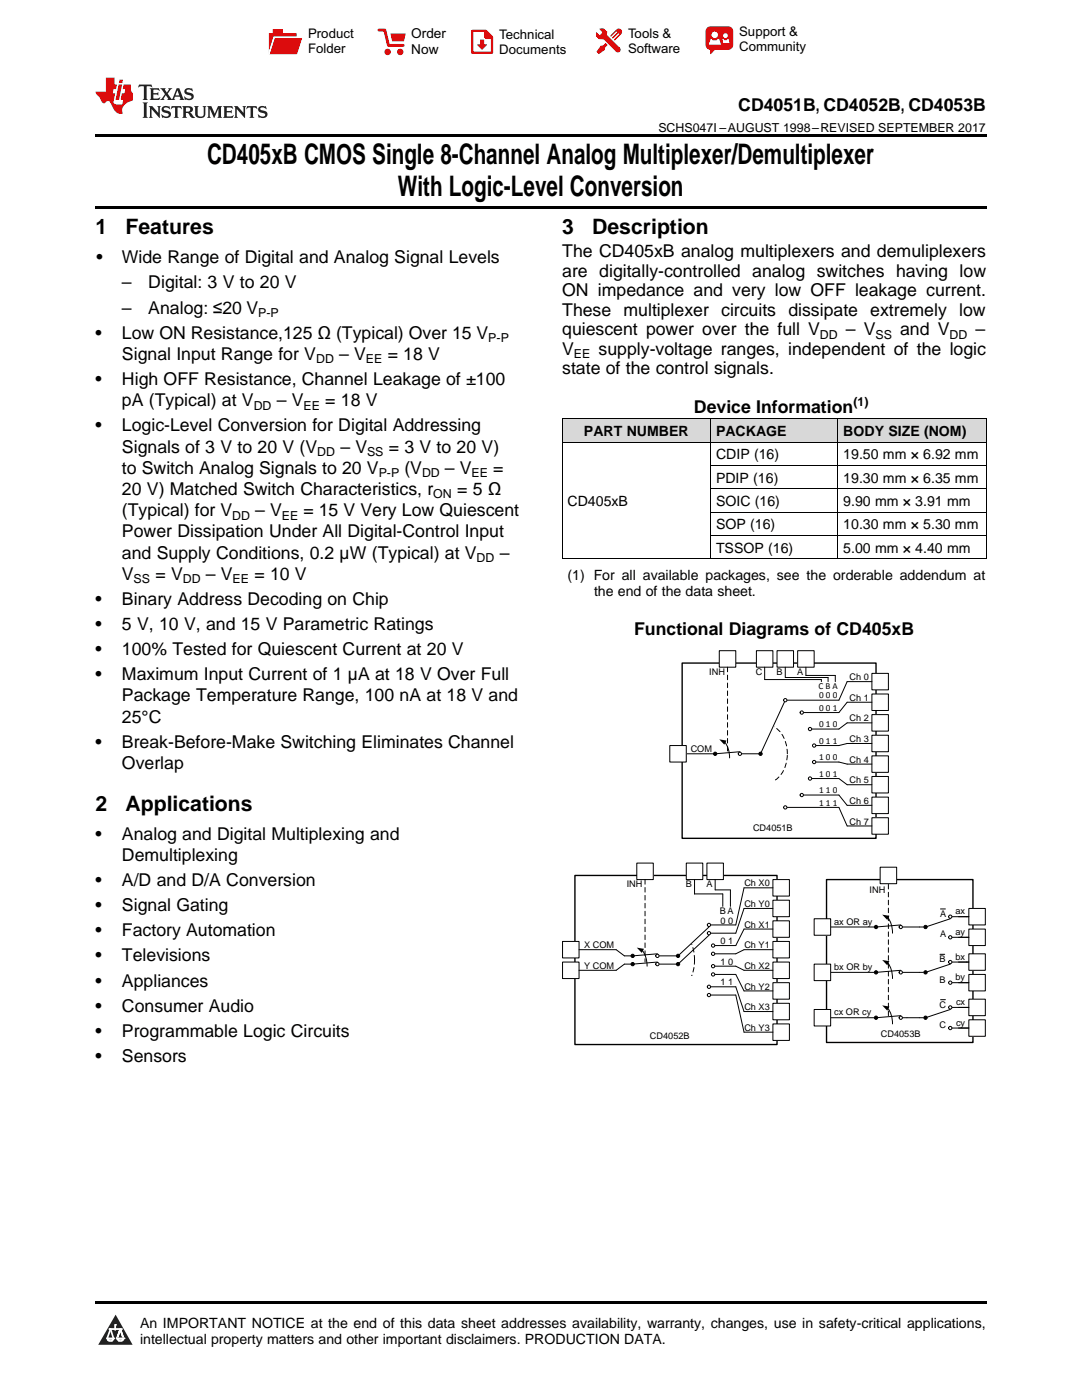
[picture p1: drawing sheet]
<svg xmlns="http://www.w3.org/2000/svg" width="216mm" height="279mm" viewBox="0 0 216 279" stroke-linecap="round" stroke-linejoin="round" font-family="sans-serif">
<g fill="#d8d8d8">
<path d="M112.2 83.6h29.6v4.7h-29.6z"/>
<path d="M141.8 83.6h25.4v4.7h-25.4z"/>
<path d="M167.2 83.6h29.6v4.7h-29.6z"/>
</g>
<path d="M23.1 262.4l3.4 6h-6.9z" fill="#231f20"/>
<path d="M21.4 267.1h1.2l-.3 .5h-.3a.55 .55 0 0 1-.6-.5z" fill-rule="evenodd" fill="#fff"/>
<path d="M21.4 267.1h1.2l-.3 .5h-.3a.55 .55 0 0 1-.6-.5z" fill="none" stroke="#231f20" stroke-width=".34"/>
<path d="M21.4 267.1l1.2 .1-.3 .4h-.5z" fill="none" stroke="#fff" stroke-width=".34"/>
<path d="M23 265.3h.1" fill="none" stroke="#fff" stroke-width=".34"/>
<path d="M23 264.4v.9z" fill="#fff"/>
<path d="M23 264.4v.9z" fill="none" stroke="#fff" stroke-width=".34"/>
<circle cx="23" cy="264.4" r=".17" fill="#fff"/>
<path d="M21.9 265.2h.1" fill="none" stroke="#fff" stroke-width=".34"/>
<path d="M21.9 265.2h2.3z" fill="#fff"/>
<path d="M21.9 265.2h2.3z" fill="none" stroke="#fff" stroke-width=".34"/>
<circle cx="24.2" cy="265.2" r=".17" fill="#fff"/>
<path d="M23.3 267.1h.1" fill="none" stroke="#fff" stroke-width=".34"/>
<path d="M24 265.2l-.7 1.9z" fill="#fff"/>
<path d="M24 265.2l-.7 1.9z" fill="none" stroke="#fff" stroke-width=".34"/>
<path d="M24 265.2l.7 1.9z" fill="#fff"/>
<path d="M24 265.2l.7 1.9z" fill="none" stroke="#fff" stroke-width=".34"/>
<path d="M24.6 267.1h.1" fill="none" stroke="#fff" stroke-width=".34"/>
<circle cx="21.4" cy="267.1" r=".17" fill="#fff"/>
<path d="M22.1 265.2l-.7 1.9z" fill="#fff"/>
<path d="M22.1 265.2l-.7 1.9z" fill="none" stroke="#fff" stroke-width=".34"/>
<path d="M22.1 265.2l.5 1.9z" fill="#fff"/>
<path d="M22.1 265.2l.5 1.9z" fill="none" stroke="#fff" stroke-width=".34"/>
<circle cx="22.6" cy="267.1" r=".17" fill="#fff"/>
<path d="M23.4 267.1h1.3a.65 .65 0 0 1-.7 .5 .65 .65 0 0 1-.6-.5z" fill-rule="evenodd" fill="#fff"/>
<path d="M23.4 267.1h1.3a.65 .65 0 0 1-.7 .5 .65 .65 0 0 1-.6-.5z" fill="none" stroke="#231f20" stroke-width=".34"/>
<path d="M23.4 267.1h1.3l-.4 .5h-.6z" fill="none" stroke="#fff" stroke-width=".34"/>
<path d="M23.3 267.1h.1" fill="none" stroke="#fff" stroke-width=".34"/>
<circle cx="24.7" cy="267.1" r=".17" fill="#fff"/>
<path d="M19 259.7h177.8v.5h-177.8z" fill="#000"/>
<path d="M150.3 146a3.4 3.4 0 0 1 5.8 .7 7.2 7.2 0 0 1-1 8.7 3.4 3.4 0 0 1-5.3-1.3 7.5 7.5 0 0 1 .5-8.1z" fill="none" stroke="#000" stroke-width=".2" stroke-dasharray=".9 .7"/>
<path d="M148.5 141h5.9v18.5h-5.9z" fill-rule="evenodd" fill="#fff"/>
<path d="M136.1 132.3h38.7v35h-38.7z" fill="none" stroke="#000" stroke-width=".27"/>
<path d="M143.5 129.9h3.3v3.3h-3.3z" fill-rule="evenodd" fill="#fff"/>
<g fill="none" stroke="#000" stroke-width=".2">
<path d="M143.5 129.9h3.3v3.3h-3.3zM157.1 139.7h10.3M144.6 148.2l.7 1.3 .3 1.8M147.6 150l-4.9 .4h-5.8M156.5 140.1l-4.7 10.3h-3.7M160.4 142.2h7M160.4 158.7h7M162 145.5h5.4M162 155.4h5.4M162.9 148.8h4.5M162.9 152.1h4.5M157.1 161.1h10.3"/>
<circle cx="142.7" cy="150.4" r=".33"/>
<circle cx="147.6" cy="150.4" r=".33"/>
<circle cx="151.8" cy="150.4" r=".33"/>
<circle cx="160" cy="158.7" r=".33"/>
<circle cx="160" cy="142.2" r=".33"/>
<circle cx="161.6" cy="155.4" r=".33"/>
<circle cx="161.6" cy="145.5" r=".33"/>
<circle cx="162.5" cy="148.8" r=".33"/>
<circle cx="162.5" cy="152.1" r=".33"/>
<circle cx="156.7" cy="161.1" r=".33"/>
</g>
<g fill="#000">
<path d="M143.5 147.6l1.5 .2-.5 .8z"/>
<circle cx="142.7" cy="150.4" r=".33"/>
<circle cx="151.8" cy="150.4" r=".33"/>
</g>
<path d="M174 134.4h3.3v3.3h-3.3z" fill-rule="evenodd" fill="#fff"/>
<path d="M174 134.4h3.3v3.3h-3.3z" fill="none" stroke="#000" stroke-width=".2"/>
<path d="M174 138.5h3.3v3.3h-3.3z" fill-rule="evenodd" fill="#fff"/>
<path d="M174 138.5h3.3v3.3h-3.3z" fill="none" stroke="#000" stroke-width=".2"/>
<path d="M174 142.6h3.3v3.3h-3.3z" fill-rule="evenodd" fill="#fff"/>
<path d="M174 142.6h3.3v3.3h-3.3z" fill="none" stroke="#000" stroke-width=".2"/>
<path d="M174 146.7h3.3v3.3h-3.3z" fill-rule="evenodd" fill="#fff"/>
<path d="M174 146.7h3.3v3.3h-3.3z" fill="none" stroke="#000" stroke-width=".2"/>
<path d="M174 150.8h3.3v3.3h-3.3z" fill-rule="evenodd" fill="#fff"/>
<path d="M174 150.8h3.3v3.3h-3.3z" fill="none" stroke="#000" stroke-width=".2"/>
<path d="M174 155h3.3v3.3h-3.3z" fill-rule="evenodd" fill="#fff"/>
<path d="M174 155h3.3v3.3h-3.3z" fill="none" stroke="#000" stroke-width=".2"/>
<path d="M174 159.1h3.3v3.3h-3.3z" fill-rule="evenodd" fill="#fff"/>
<path d="M174 159.1h3.3v3.3h-3.3z" fill="none" stroke="#000" stroke-width=".2"/>
<path d="M174 163.2h3.3v3.3h-3.3z" fill-rule="evenodd" fill="#fff"/>
<path d="M174 136h-5l-1.6 3.7M167.4 152.1l1.6 .4h5M167.4 155.4l1.6 1.2h5M167.4 158.7l1.6 2h5M174 140.1h-5l-1.6 2.1M174 144.3h-5l-1.6 1.2M174 148.4h-5l-1.6 .4M167.4 161.1l1.6 3.7h5M174 163.2h3.3v3.3h-3.3z" fill="none" stroke="#000" stroke-width=".2"/>
<path d="M145.2 133.2v16.8" fill="none" stroke="#000" stroke-width=".2" stroke-dasharray=".9 .7"/>
<path d="M150.9 129.9h3.3v3.3h-3.3z" fill-rule="evenodd" fill="#fff"/>
<path d="M150.9 129.9h3.3v3.3h-3.3z" fill="none" stroke="#000" stroke-width=".2"/>
<path d="M155 129.9h3.3v3.3h-3.3z" fill-rule="evenodd" fill="#fff"/>
<path d="M155 129.9h3.3v3.3h-3.3z" fill="none" stroke="#000" stroke-width=".2"/>
<path d="M159.2 129.9h3.3v3.3h-3.3z" fill-rule="evenodd" fill="#fff"/>
<path d="M152.6 133.2v2.4h11.3v.4M156.7 133.2v2h8.5v.8M159.2 129.9h3.3v3.3h-3.3zM160.8 133.2v1.6h5.9v1.2" fill="none" stroke="#000" stroke-width=".2"/>
<path d="M133.6 148.8h3.3v3.3h-3.3z" fill-rule="evenodd" fill="#fff"/>
<g fill="none" stroke="#000" stroke-width=".2">
<path d="M133.6 148.8h3.3v3.3h-3.3zM165.7 185h8.7M189.6 183.4l-4.9 1.6"/>
<circle cx="156.7" cy="139.7" r=".33"/>
<circle cx="184.7" cy="185" r=".33"/>
<circle cx="189.6" cy="182.9" r=".33"/>
</g>
<path d="M164.9 175.5h29.2v32.5h-29.2z" fill="none" stroke="#000" stroke-width=".27"/>
<circle cx="184.7" cy="185" r=".33" fill="#000"/>
<path d="M193.3 181.3h3.3v3.3h-3.3z" fill-rule="evenodd" fill="#fff"/>
<path d="M193.3 181.3h3.3v3.3h-3.3z" fill="none" stroke="#000" stroke-width=".2"/>
<path d="M193.3 185.4h3.3v3.3h-3.3z" fill-rule="evenodd" fill="#fff"/>
<path d="M193.3 185.4h3.3v3.3h-3.3z" fill="none" stroke="#000" stroke-width=".2"/>
<path d="M193.3 190.4h3.3v3.2h-3.3z" fill-rule="evenodd" fill="#fff"/>
<path d="M193.3 190.4h3.3v3.2h-3.3z" fill="none" stroke="#000" stroke-width=".2"/>
<path d="M193.3 194.5h3.3v3.3h-3.3z" fill-rule="evenodd" fill="#fff"/>
<path d="M193.3 194.5h3.3v3.3h-3.3z" fill="none" stroke="#000" stroke-width=".2"/>
<path d="M193.3 199.4h3.3v3.3h-3.3z" fill-rule="evenodd" fill="#fff"/>
<path d="M193.3 199.4h3.3v3.3h-3.3z" fill="none" stroke="#000" stroke-width=".2"/>
<path d="M193.3 203.5h3.3v3.3h-3.3z" fill-rule="evenodd" fill="#fff"/>
<path d="M192.9 182.9h.4M192.9 187.1h.4M192.9 192h.4M192.9 196.1h.4M191.3 205.2h2M192.9 201.1h.4M193.3 203.5h3.3v3.3h-3.3z" fill="none" stroke="#000" stroke-width=".2"/>
<path d="M162.5 183.4h3.2v3.2h-3.2z" fill-rule="evenodd" fill="#fff"/>
<g fill="none" stroke="#000" stroke-width=".2">
<path d="M162.5 183.4h3.2v3.2h-3.2zM165.7 194.1h8.7M189.6 192.4l-4.9 1.7M190 182.9h3.3M190 187.1h3.3"/>
<circle cx="184.7" cy="194.1" r=".33"/>
<circle cx="189.6" cy="192" r=".33"/>
<circle cx="189.6" cy="187.1" r=".33"/>
</g>
<circle cx="184.7" cy="194.1" r=".33" fill="#000"/>
<path d="M162.5 192.4h3.2v3.3h-3.2z" fill-rule="evenodd" fill="#fff"/>
<g fill="none" stroke="#000" stroke-width=".2">
<path d="M162.5 192.4h3.2v3.3h-3.2zM190 192h3.3M190 196.1h3.3M165.7 203.1h8.7M189.6 201.5l-4.9 1.6"/>
<circle cx="189.6" cy="196.1" r=".33"/>
<circle cx="184.7" cy="203.1" r=".33"/>
<circle cx="189.6" cy="201.1" r=".33"/>
</g>
<circle cx="184.7" cy="203.1" r=".33" fill="#000"/>
<path d="M162.5 201.5h3.2v3.3h-3.2z" fill-rule="evenodd" fill="#fff"/>
<g fill="none" stroke="#000" stroke-width=".2">
<path d="M177.2 183.1l.6 1.4 .3 1.7M177.2 192.2l.6 1.3 .3 1.8M179.7 193.6l-4.9 .5M179.7 184.6l-4.9 .4M180.1 194.1h3.3M187.6 190.5h.9M187.7 181.4h.9M187.7 199.5h.9M191.3 182.9h1.6M191.3 187.1h1.6M191.3 192h1.6M191.3 196.1h1.6"/>
<path d="M162.5 201.5h3.2v3.3h-3.2zM177.2 201.2l.6 1.4 .3 1.7M179.7 202.7l-4.9 .4M180.1 203.1h.9M190 201.1h3.3M190 205.2h3.3"/>
<circle cx="174.8" cy="194.1" r=".33"/>
<circle cx="174.8" cy="185" r=".33"/>
<circle cx="179.7" cy="194.1" r=".33"/>
<circle cx="179.7" cy="185" r=".33"/>
<circle cx="174.8" cy="203.1" r=".33"/>
<circle cx="179.7" cy="203.1" r=".33"/>
<circle cx="189.6" cy="205.2" r=".33"/>
</g>
<g fill="#000">
<path d="M176 182.5l1.5 .3-.5 .8zM176 191.6l1.5 .2-.5 .8zM176 200.6l1.5 .3-.5 .8z"/>
<circle cx="174.8" cy="194.1" r=".33"/>
<circle cx="174.8" cy="185" r=".33"/>
<circle cx="174.8" cy="203.1" r=".33"/>
</g>
<path d="M175.6 173.1h3.3v3.3h-3.3z" fill-rule="evenodd" fill="#fff"/>
<path d="M175.6 173.1h3.3v3.3h-3.3zM180.1 185h4.2M183.4 194.1h.9M181 203.1h3.3" fill="none" stroke="#000" stroke-width=".2"/>
<path d="M133.9 186.8a2.09 2.09 0 0 1 3.6 .5 8.5 8.5 0 0 1-.4 9.1 2.09 2.09 0 0 1-3.6-.6 8.5 8.5 0 0 1 .4-9zM177.3 202.7v-26.3" fill="none" stroke="#000" stroke-width=".2" stroke-dasharray=".9 .7"/>
<g fill="#fff">
<path d="M134.9 184.6h4.1v3.7h-4.1z" fill-rule="evenodd"/>
<path d="M132 181.3h4.1v18.5h-4.1z" fill-rule="evenodd"/>
</g>
<path d="M114.7 174.7h40.3v33.8h-40.3z" fill="none" stroke="#000" stroke-width=".27"/>
<path d="M127.1 172.2h3.3v3.3h-3.3z" fill-rule="evenodd" fill="#fff"/>
<g fill="none" stroke="#000" stroke-width=".2">
<path d="M127.1 172.2h3.3v3.3h-3.3zM128.2 189.7l.7 1.4 .2 1.7M131.2 190.4l-5 .4h-1.6M141.5 185l-6.2 5.8h-3.7"/>
<circle cx="126.2" cy="190.8" r=".33"/>
<circle cx="131.2" cy="190.8" r=".33"/>
<circle cx="135.3" cy="190.8" r=".33"/>
<circle cx="141.5" cy="198.6" r=".33"/>
<circle cx="141.5" cy="196.9" r=".33"/>
<circle cx="141.5" cy="186.2" r=".33"/>
<circle cx="141.5" cy="184.6" r=".33"/>
<circle cx="142.3" cy="190.4" r=".33"/>
<circle cx="142.3" cy="188.7" r=".33"/>
</g>
<g fill="#000">
<path d="M127.1 189.1l1.4 .3-.4 .8z"/>
<circle cx="126.2" cy="190.8" r=".33"/>
<circle cx="135.3" cy="190.8" r=".33"/>
</g>
<path d="M128.7 175.5v16.5" fill="none" stroke="#000" stroke-width=".2" stroke-dasharray=".9 .7"/>
<path d="M112.2 187.9h3.3v3.3h-3.3z" fill-rule="evenodd" fill="#fff"/>
<g fill="none" stroke="#000" stroke-width=".2">
<path d="M112.2 187.9h3.3v3.3h-3.3zM115.5 189.5h7.4M131.2 192l-5 .4h-1.6M141.5 186.6l-6.2 5.8h-3.7"/>
<circle cx="126.2" cy="192.4" r=".33"/>
<circle cx="131.2" cy="192.4" r=".33"/>
<circle cx="135.3" cy="192.4" r=".33"/>
</g>
<g fill="#000">
<circle cx="126.2" cy="192.4" r=".33"/>
<circle cx="135.3" cy="192.4" r=".33"/>
</g>
<path d="M112.2 192h3.3v3.3h-3.3z" fill-rule="evenodd" fill="#fff"/>
<path d="M112.2 192h3.3v3.3h-3.3zM122.9 189.5l1.7 1.3M124.6 192.4l-1.7 1.2h-7.4M141.9 184.6h4.9M141.9 186.2h4.9M141.9 196.9h4.9M141.9 198.6h4.9M142.7 188.7h4.1M142.7 190.4h4.1" fill="none" stroke="#000" stroke-width=".2"/>
<path d="M134.1 194.9h4.1v3.7h-4.1z" fill-rule="evenodd" fill="#fff"/>
<g fill="none" stroke="#000" stroke-width=".2">
<path d="M142.7 192.8h4.1M142.7 194.5h4.1"/>
<circle cx="142.3" cy="194.5" r=".33"/>
<circle cx="142.3" cy="192.8" r=".33"/>
</g>
<path d="M154.2 175.5h3.3v3.3h-3.3z" fill-rule="evenodd" fill="#fff"/>
<path d="M154.2 175.5h3.3v3.3h-3.3z" fill="none" stroke="#000" stroke-width=".2"/>
<path d="M154.2 179.7h3.3v3.2h-3.3z" fill-rule="evenodd" fill="#fff"/>
<path d="M154.2 179.7h3.3v3.2h-3.3z" fill="none" stroke="#000" stroke-width=".2"/>
<path d="M154.2 183.8h3.3v3.3h-3.3z" fill-rule="evenodd" fill="#fff"/>
<path d="M154.2 183.8h3.3v3.3h-3.3z" fill="none" stroke="#000" stroke-width=".2"/>
<path d="M154.2 187.9h3.3v3.3h-3.3z" fill-rule="evenodd" fill="#fff"/>
<path d="M154.2 187.9h3.3v3.3h-3.3z" fill="none" stroke="#000" stroke-width=".2"/>
<path d="M154.2 192h3.3v3.3h-3.3z" fill-rule="evenodd" fill="#fff"/>
<path d="M154.2 192h3.3v3.3h-3.3z" fill="none" stroke="#000" stroke-width=".2"/>
<path d="M154.2 196.1h3.3v3.3h-3.3z" fill-rule="evenodd" fill="#fff"/>
<path d="M154.2 196.1h3.3v3.3h-3.3z" fill="none" stroke="#000" stroke-width=".2"/>
<path d="M154.2 200.2h3.3v3.3h-3.3z" fill-rule="evenodd" fill="#fff"/>
<path d="M154.2 200.2h3.3v3.3h-3.3z" fill="none" stroke="#000" stroke-width=".2"/>
<path d="M154.2 204.3h3.3v3.3h-3.3z" fill-rule="evenodd" fill="#fff"/>
<path d="M148.5 177.2h5.7M148.5 181.3h5.7M148.5 185.4h5.7M148.5 189.5h5.7M148.5 193.6h5.7M148.5 197.8h5.7M148.5 201.9h5.7M148.5 206h5.7M154.2 204.3h3.3v3.3h-3.3z" fill="none" stroke="#000" stroke-width=".2"/>
<path d="M141.1 172.2h3.2v3.3h-3.2z" fill-rule="evenodd" fill="#fff"/>
<path d="M141.1 172.2h3.2v3.3h-3.2zM142.7 175.5v2.1" fill="none" stroke="#000" stroke-width=".2"/>
<path d="M136.9 172.2h3.3v3.3h-3.3z" fill-rule="evenodd" fill="#fff"/>
<g fill="none" stroke="#000" stroke-width=".2">
<path d="M112.2 88.2h84.6M112.2 83.6h84.6M112.2 83.6v28M141.8 83.6v28M141.8 97.6h55M141.8 92.9h55M167.2 83.6v28M196.8 83.6v28M112.2 111.5h84.6M141.8 106.9h55M141.8 102.2h55M136.9 172.2h3.3v3.3h-3.3z"/>
<path d="M138.6 178.4h5.6M138.6 175.5v2.9M142.7 177.6h3M144.2 178.4v2.5M145.7 177.6v3.3M148.5 177.2l-1.7 7.4M146.8 192.8l1.7 .8M146.8 194.5l1.7 3.3M146.8 196.9l1.7 5M146.8 198.6l1.7 7.4M148.5 185.4l-1.7 3.3M148.5 181.3l-1.7 4.9"/>
<path d="M148.5 189.5l-1.7 .9"/>
</g>
<path d="M19 26.8h177.8v.6h-177.8zM19 41.2h177.8v.5h-177.8z" fill="#000"/>
<path d="M27.7 16.9l-.1 .6 .6-.3h.5v.2v2.2l-.2 .4h1l-.2-.4v-2.2v-.2h.5l.6 .3-.2-.6zM29.9 17.6l.2 .4v1.6l-.2 .4h1.9l.1-.6a1.09 1.09 0 0 1-1.3 .1v-.6h.6l.4 .2v-.7l-.2 .2h-.8v-.6l.2-.1a1.01 1.01 0 0 1 1 .3l-.1-.6zM32 17.6l.9 1.2-1 1.2h.9l-.2-.3 .5-.7 .5 .7-.3 .3h1.7l-.2-.3 .1-.4h1l.1 .4-.2 .3h1l-.3-.4-.7-2h-.5l-1 2.2-.8-1.1 .9-1.1h-.9l.2 .2-.4 .7-.4-.7 .2-.2zM35.4 18l.4 1h-.8zM37 17.7a.66 .66 0 0 0-.2 .8 .66 .66 0 0 0 .6 .4l.7 .2 .1 .2a.8 .8 0 0 1-.7 .4 .8 .8 0 0 1-.7-.5l.1 .8 .2-.2a.94 .94 0 0 0 1.1 .1 .94 .94 0 0 0 .4-.9 1.48 1.48 0 0 0-1.3-.6v-.4a1.1 1.1 0 0 1 1.2 .2l-.2-.6-.2 .1-.5-.1zM28.5 20.4l.2 .4v2.3l-.2 .4h1l-.2-.4v-2.3l.2-.4zM29.7 21.2l.2 .4v1.5l-.2 .4h.8l-.3-.4 .1-1.3 1.6 1.8v-2l.2-.4h-.7l.2 .2v1.1l-1.2-1.3zM32.5 21.3a.66 .66 0 0 0-.2 .8 .66 .66 0 0 0 .6 .4l.6 .2 .2 .2a.8 .8 0 0 1-.8 .4 .8 .8 0 0 1-.7-.5l.2 .7 .2-.1a.94 .94 0 0 0 1 .1 .94 .94 0 0 0 .5-1 1.47 1.47 0 0 0-1.3-.6l-.1-.3a1.1 1.1 0 0 1 1.3 .2l-.2-.6-.2 .1-.5-.2zM34.3 21.2l-.2 .6a.64 .64 0 0 1 .8-.3v1.6l-.2 .4h1l-.3-.4 .1-1.6a.66 .66 0 0 1 .8 .3l-.2-.6zM36.3 21.2l.3 .4v1.5l-.3 .4h1l-.2-.2v-.7h.5l.1 .1a.8 .8 0 0 0 1.2 .7l-1-1a.62 .62 0 0 0 .6-.5 .62 .62 0 0 0-.6-.7zM37.1 21.5h.1a.48 .48 0 0 1 .6 0 .48 .48 0 0 1 .1 .6l-.2 .1-.6 .1zM38.7 21.2l.2 .2a2.29 2.29 0 0 0 .4 2 1.05 1.05 0 0 0 1.7-.7v-1.3l.2-.2h-.8l.2 .4v1.1a.61 .61 0 0 1-.6 .6 .61 .61 0 0 1-.6-.6v-1.1l.3-.4zM41.3 21.2l.3 .4v1.5l-.3 .4h.8l-.2-.4v-1.4l.8 1.9 .9-1.9v1.4l-.2 .4h.9l-.2-.4v-1.5l.2-.4h-.8l-.7 1.5-.6-1.5zM44.5 21.2l.2 .4v1.5l-.2 .4h1.9l.2-.6a1.1 1.1 0 0 1-1.4 .2v-.7h.6l.4 .2v-.6l-.2 .1-.8 .1v-.6l.2-.1a1.02 1.02 0 0 1 1.1 .2l-.2-.5zM46.7 21.2l.2 .4v1.5l-.2 .4h.8l-.3-.4 .1-1.3 1.6 1.8v-2l.2-.4h-.7l.2 .2v1.1l-1.2-1.3zM49.3 21.2l-.1 .6a.64 .64 0 0 1 .8-.3v1.6l-.3 .4h1l-.2-.4v-1.6a.66 .66 0 0 1 .8 .3l-.1-.6zM51.7 21.3a.66 .66 0 0 0-.2 .7 .66 .66 0 0 0 .7 .5l.6 .2 .1 .2a.8 .8 0 0 1-.7 .4 .8 .8 0 0 1-.7-.5l.1 .7 .2-.1a.94 .94 0 0 0 1.1 .1 .94 .94 0 0 0 .4-1 1.48 1.48 0 0 0-1.2-.6l-.1-.3a1.1 1.1 0 0 1 1.2 .2l-.2-.6-.1 .1-.6-.2z" fill="#231f20"/>
<path d="M21.1 15.5v2.8h-2v.4l.9 .9a.96 .96 0 0 0 1 1 .59 .59 0 0 1 .5-.4 .59 .59 0 0 1 .5 .3l.4 .8a1.61 1.61 0 0 0 2.1 1.3 1.63 1.63 0 0 1 1.1-2.2l.9-.3v-1.5a1.6 1.6 0 0 1-.4-1.7h-1.4l-.2 .9h.5l-.2 .8h-.5l-.2 1v.3h.5l-.2 .9h-.7a.74 .74 0 0 1-1-.6l.3-1.6h-.5l.2-.8h.5l.1-.9h-.4v-1.4zM23.7 16.9l-.7 3h.8l.6-3zM23.8 15.9l-.1 .7h.7l.2-.7z" fill="#ee1d23"/>
<g fill="#d60000">
<path d="M54.4 5.8h2v.8h2.8v4.2h-5.5v-4.2h.7z" fill-rule="evenodd"/>
<path d="M54.7 7.5h5.6l-1 3.3h-5.6z" fill-rule="evenodd"/>
</g>
<path d="M54.6 7.4h5.8l-.1 .1h-5.5l-1.1 3.3z" fill-rule="evenodd" fill="#fff"/>
<path d="M54.6 7.4h5.8l-.1 .1h-5.5l-1.1 3.3z" fill="none" stroke="#fff" stroke-width=".2"/>
<path d="M75.6 6h1.2l.7 3.1h3" fill="none" stroke="#d60000" stroke-width=".56"/>
<g fill="#d60000">
<path d="M77.9 6.7h3.1l-.4 1.5h-2.3z" fill-rule="evenodd"/>
<circle cx="77.3" cy="10.4" r=".64"/>
<circle cx="79.9" cy="10.4" r=".64"/>
</g>
<path d="M94.2 6.2h2.7l1.3 1.2v3.1h-4z" fill="none" stroke="#d60000" stroke-width=".44"/>
<g fill="#d60000">
<path d="M95.8 7.9h.8v1h.6l-1 1.1-1-1v-.1h.6z" fill-rule="evenodd"/>
<path d="M96.6 6.2h.3l1.3 1.2v.4h-1.3l-.3-.4z" fill-rule="evenodd"/>
<path d="M119.6 5.7h.9l.6 .6 .1 .7 2.5 2.5-.8 .8-2.3-2.3-1.1-.2-.6-.6v-.8l.7 .6 .5-.4v-.2l-.4-.5z" fill-rule="evenodd"/>
<path d="M119.9 9.1h.4l.5-.5 .4 .4-.5 .5v.4l-1.2 .9-.5-.5z" fill-rule="evenodd"/>
<path d="M123 5.9a.67 .67 0 0 1 .9 0 .67 .67 0 0 1 0 .9z" fill-rule="evenodd"/>
<path d="M123 5.9l.9 .9-1.2 1.2h-.2l.1-.2 .9-.9 .1-.2h-.3l-.9 1h-.2v-.2l.9-1 .1-.2h-.3l-.9 1h-.2v-.2z" fill-rule="evenodd"/>
<circle cx="123.3" cy="9.9" r=".54"/>
</g>
<path d="M121.1 6.3l-.1 .7" fill="none" stroke="#d60000" stroke-width=".2"/>
<g fill="#d60000">
<path d="M141.1 5.5l.6-.2h3.6a.95 .95 0 0 1 1 .9v2.8a.95 .95 0 0 1-1 .9h-3.6a.95 .95 0 0 1-.9-.9v-2.8z" fill-rule="evenodd"/>
<path d="M141.7 9.9h.9l-.7 .9h-.2z" fill-rule="evenodd"/>
</g>
<g fill="#fff">
<path d="M144.3 8.6h1.3z"/>
<path d="M141.8 7.8h.3l.1 .2h.8l.2-.2h.3l.4 1.1h-2.5z" fill-rule="evenodd"/>
<path d="M144.2 7.8h.2l.2 .2h.4l.2-.2h.2l.2 .8h-1.3z" fill-rule="evenodd"/>
<circle cx="142.6" cy="6.9" r=".65"/>
<circle cx="144.8" cy="7.1" r=".48"/>
</g>
<g font-size="5.6">
<text x="41.3" y="32.8">CD405xB CMOS Single 8-Channel Analog Multiplexer/Demultiplexer</text>
<text x="79.4" y="39.2">With Logic-Level Conversion</text>
</g>
<g font-size="4.2">
<text x="19" y="46.7">1</text>
<text x="25" y="46.7">Features</text>
<text x="112.2" y="46.7">3</text>
<text x="118.2" y="46.7">Description</text>
<text x="19" y="161.9">2</text>
<text x="25" y="161.9">Applications</text>
</g>
<g font-size="3.5">
<text x="147.3" y="22.2">CD4051B, CD4052B, CD4053B</text>
<text x="19.2" y="52.4">•</text>
<text x="24.3" y="52.4">Wide Range of Digital and Analog Signal Levels</text>
<text x="112.2" y="51.4">The CD405xB analog multiplexers and demuliplexers</text>
<text x="24.3" y="57.5">–</text>
<text x="29.6" y="57.5">Digital: 3 V to 20 V</text>
<text x="112.2" y="55.2">are digitally-controlled analog switches having low</text>
<text x="112.2" y="59.1">ON impedance and very low OFF leakage current.</text>
<text x="24.3" y="62.6">–</text>
<text x="29.6" y="62.6">Analog: ≤20 V</text>
<text x="112.2" y="63">These multiplexer circuits dissipate extremely low</text>
<text x="19" y="67.6">•</text>
<text x="24.3" y="67.6">Low ON Resistance,125 Ω (Typical) Over 15 V</text>
<text x="24.3" y="71.8">Signal Input Range for V</text>
<text x="67.7" y="71.8">– V</text>
<text x="77.4" y="71.8">= 18 V</text>
<text x="112.2" y="66.9">quiescent power over the full V</text>
<text x="112.2" y="70.8">V</text>
<text x="119.5" y="70.8">supply-voltage ranges, independent of the logic</text>
<text x="168.8" y="66.9">– V</text>
<text x="179.6" y="66.9">and V</text>
<text x="194.6" y="66.9">–</text>
<text x="19" y="76.8">•</text>
<text x="24.3" y="76.8">High OFF Resistance, Channel Leakage of ±100</text>
<text x="112.2" y="74.6">state of the control signals.</text>
<text x="24.3" y="81.1">pA (Typical) at V</text>
<text x="55.2" y="81.1">– V</text>
<text x="64.9" y="81.1">= 18 V</text>
<text x="138.5" y="82.4">Device Information</text>
<text x="19" y="86.1">•</text>
<text x="24.3" y="86.1">Logic-Level Conversion for Digital Addressing</text>
<text x="24.3" y="90.3">Signals of 3 V to 20 V (V</text>
<text x="24.3" y="94.5">to Switch Analog Signals to 20 V</text>
<text x="67.9" y="90.3">– V</text>
<text x="77.6" y="90.3">= 3 V to 20 V)</text>
<text x="80.7" y="94.5">(V</text>
<text x="88.8" y="94.5">– V</text>
<text x="98.4" y="94.5">=</text>
<text x="24.3" y="98.8">20 V) Matched Switch Characteristics, r</text>
<text x="91.2" y="98.8">= 5 Ω</text>
<text x="24.3" y="103">(Typical) for V</text>
<text x="24.3" y="107.2">Power Dissipation Under All Digital-Control Input</text>
<text x="50.9" y="103">– V</text>
<text x="60.5" y="103">= 15 V Very Low Quiescent</text>
<text x="24.3" y="111.5">and Supply Conditions, 0.2 µW (Typical) at V</text>
<text x="99.7" y="111.5">–</text>
<text x="24.3" y="115.7">V</text>
<text x="31" y="115.7">= V</text>
<text x="41.1" y="115.7">– V</text>
<text x="50.8" y="115.7">= 10 V</text>
<text x="19" y="120.7">•</text>
<text x="19" y="125.7">•</text>
<text x="24.3" y="120.7">Binary Address Decoding on Chip</text>
<text x="24.3" y="125.7">5 V, 10 V, and 15 V Parametric Ratings</text>
<text x="19" y="130.7">•</text>
<text x="24.3" y="130.7">100% Tested for Quiescent Current at 20 V</text>
<text x="126.5" y="126.8">Functional Diagrams of CD405xB</text>
<text x="19" y="135.7">•</text>
<text x="24.3" y="135.7">Maximum Input Current of 1 µA at 18 V Over Full</text>
<text x="24.3" y="140">Package Temperature Range, 100 nA at 18 V and</text>
<text x="19" y="149.2">•</text>
<text x="24.3" y="144.2">25°C</text>
<text x="24.3" y="149.2">Break-Before-Make Switching Eliminates Channel</text>
<text x="24.3" y="153.5">Overlap</text>
<text x="19" y="167.6">•</text>
<text x="24.3" y="167.6">Analog and Digital Multiplexing and</text>
<text x="24.3" y="171.8">Demultiplexing</text>
<text x="19" y="176.8">•</text>
<text x="24.3" y="176.8">A/D and D/A Conversion</text>
<text x="19" y="181.9">•</text>
<text x="24.3" y="181.9">Signal Gating</text>
<text x="19" y="186.9">•</text>
<text x="19" y="191.9">•</text>
<text x="24.3" y="186.9">Factory Automation</text>
<text x="24.3" y="191.9">Televisions</text>
<text x="19" y="196.9">•</text>
<text x="24.3" y="196.9">Appliances</text>
<text x="19" y="201.9">•</text>
<text x="24.3" y="201.9">Consumer Audio</text>
<text x="19" y="206.9">•</text>
<text x="24.3" y="206.9">Programmable Logic Circuits</text>
<text x="19" y="211.9">•</text>
<text x="24.3" y="211.9">Sensors</text>
</g>
<g font-size="2.8">
<text x="116.5" y="87">PART NUMBER</text>
<text x="142.9" y="87">PACKAGE</text>
<text x="168.3" y="87">BODY SIZE (NOM)</text>
<text x="142.9" y="91.7">CDIP (16)</text>
<text x="168.3" y="91.7">19.50 mm × 6.92 mm</text>
<text x="113.2" y="101">CD405xB</text>
<text x="142.9" y="96.3">PDIP (16)</text>
<text x="142.9" y="101">SOIC (16)</text>
<text x="168.3" y="96.3">19.30 mm × 6.35 mm</text>
<text x="168.3" y="101">9.90 mm × 3.91 mm</text>
<text x="142.9" y="105.7">SOP (16)</text>
<text x="168.3" y="105.7">10.30 mm × 5.30 mm</text>
<text x="142.9" y="110.3">TSSOP (16)</text>
<text x="168.3" y="110.3">5.00 mm × 4.40 mm</text>
<text x="113.2" y="115.8">(1) For all available packages, see the orderable addendum at</text>
<text x="118.5" y="119">the end of the data sheet.</text>
<text x="27.9" y="265">An IMPORTANT NOTICE at the end of this data sheet addresses availability, warranty, changes, use in safety-critical applications,</text>
<text x="27.9" y="268.2">intellectual property matters and other important disclaimers. PRODUCTION DATA.</text>
</g>
<g font-size="2.7">
<text x="82.1" y="7.7">Order</text>
<text x="82.1" y="10.7">Now</text>
</g>
<g font-size="2.6">
<text x="61.5" y="7.6">Product</text>
<text x="61.5" y="10.6">Folder</text>
<text x="99.6" y="7.8">Technical</text>
<text x="99.6" y="10.8">Documents</text>
<text x="125.3" y="7.6">Tools &amp;</text>
<text x="125.3" y="10.6">Software</text>
<text x="147.5" y="7.2">Support &amp;</text>
<text x="147.5" y="10.2">Community</text>
</g>
<g font-size="2.5">
<text x="131.4" y="26.3">SCHS047I –AUGUST 1998–REVISED SEPTEMBER 2017</text>
<text x="51.5" y="63.3">P-P</text>
<text x="97.4" y="68.3">P-P</text>
<text x="114.5" y="71.5">EE</text>
<text x="163.6" y="67.6">DD</text>
<text x="174.7" y="67.6">SS</text>
<text x="189.4" y="67.6">DD</text>
<text x="63.1" y="72.5">DD</text>
<text x="73" y="72.5">EE</text>
<text x="50.6" y="81.8">DD</text>
<text x="60.6" y="81.8">EE</text>
<text x="170.3" y="81">(1)</text>
<text x="63.3" y="91">DD</text>
<text x="73.2" y="91">SS</text>
<text x="75.6" y="95.2">P-P</text>
<text x="84.2" y="95.2">DD</text>
<text x="94.1" y="95.2">EE</text>
<text x="86.5" y="99.5">ON</text>
<text x="46.4" y="103.7">DD</text>
<text x="56.2" y="103.7">EE</text>
<text x="95.1" y="112.2">DD</text>
<text x="26.7" y="116.4">SS</text>
<text x="36.5" y="116.4">DD</text>
<text x="46.4" y="116.4">EE</text>
</g>
<g font-size="1.8">
<text x="141.5" y="134.7">INH</text>
<text x="150.8" y="134.7">C</text>
<text x="155" y="134.7">B</text>
<text x="159.1" y="134.7">A</text>
<text x="163.3" y="137.5">C B A</text>
<text x="169.5" y="135.8">Ch 0</text>
<text x="163.5" y="139.4">0 0 0</text>
<text x="163.5" y="141.8">0 0 1</text>
<text x="169.5" y="139.9">Ch 1</text>
<text x="169.5" y="144">Ch 2</text>
<text x="163.5" y="145.1">0 1 0</text>
<text x="163.5" y="148.4">0 1 1</text>
<text x="169.5" y="148.1">Ch 3</text>
<text x="137.8" y="150.2">COM</text>
<text x="163.5" y="151.7">1 0 0</text>
<text x="163.5" y="155">1 0 1</text>
<text x="169.5" y="152.2">Ch 4</text>
<text x="163.5" y="158.3">1 1 0</text>
<text x="163.5" y="160.8">1 1 1</text>
<text x="169.5" y="156.3">Ch 5</text>
<text x="169.5" y="160.4">Ch 6</text>
<text x="150.3" y="165.8">CD4051B</text>
<text x="169.5" y="164.6">Ch 7</text>
<text x="125" y="177.1">INH</text>
<text x="136.9" y="177.1">B</text>
<text x="141" y="177.1">A</text>
<text x="148.5" y="176.9">Ch X0</text>
<text x="173.5" y="178.1">INH</text>
<text x="143.7" y="182.5">BA</text>
<text x="143.8" y="184.3">0 0</text>
<text x="148.5" y="181">Ch Y0</text>
<text x="148.5" y="185.1">Ch X1</text>
<text x="166.5" y="184.5">ax OR ay</text>
<text x="187.6" y="183">A</text>
<text x="190.7" y="182.5">ax</text>
<text x="116.5" y="189.3">X COM</text>
<text x="143.8" y="188.4">0 1</text>
<text x="148.5" y="189.3">Ch Y1</text>
<text x="187.6" y="187.1">A</text>
<text x="190.7" y="186.6">ay</text>
<text x="190.7" y="191.5">bx</text>
<text x="116.5" y="193.4">Y COM</text>
<text x="143.8" y="192.5">1 0</text>
<text x="143.8" y="196.7">1 1</text>
<text x="148.5" y="193.4">Ch X2</text>
<text x="148.5" y="197.5">Ch Y2</text>
<text x="166.5" y="193.6">bx OR by</text>
<text x="187.5" y="196.1">B</text>
<text x="187.5" y="192">B</text>
<text x="190.7" y="195.6">by</text>
<text x="148.5" y="201.6">Ch X3</text>
<text x="166.5" y="202.6">cx OR cy</text>
<text x="187.5" y="201.1">C</text>
<text x="190.8" y="200.6">cx</text>
<text x="129.7" y="207.4">CD4052B</text>
<text x="148.5" y="205.7">Ch Y3</text>
<text x="175.8" y="207">CD4053B</text>
<text x="187.5" y="205.2">C</text>
<text x="190.8" y="204.7">cy</text>
</g>
</svg>
